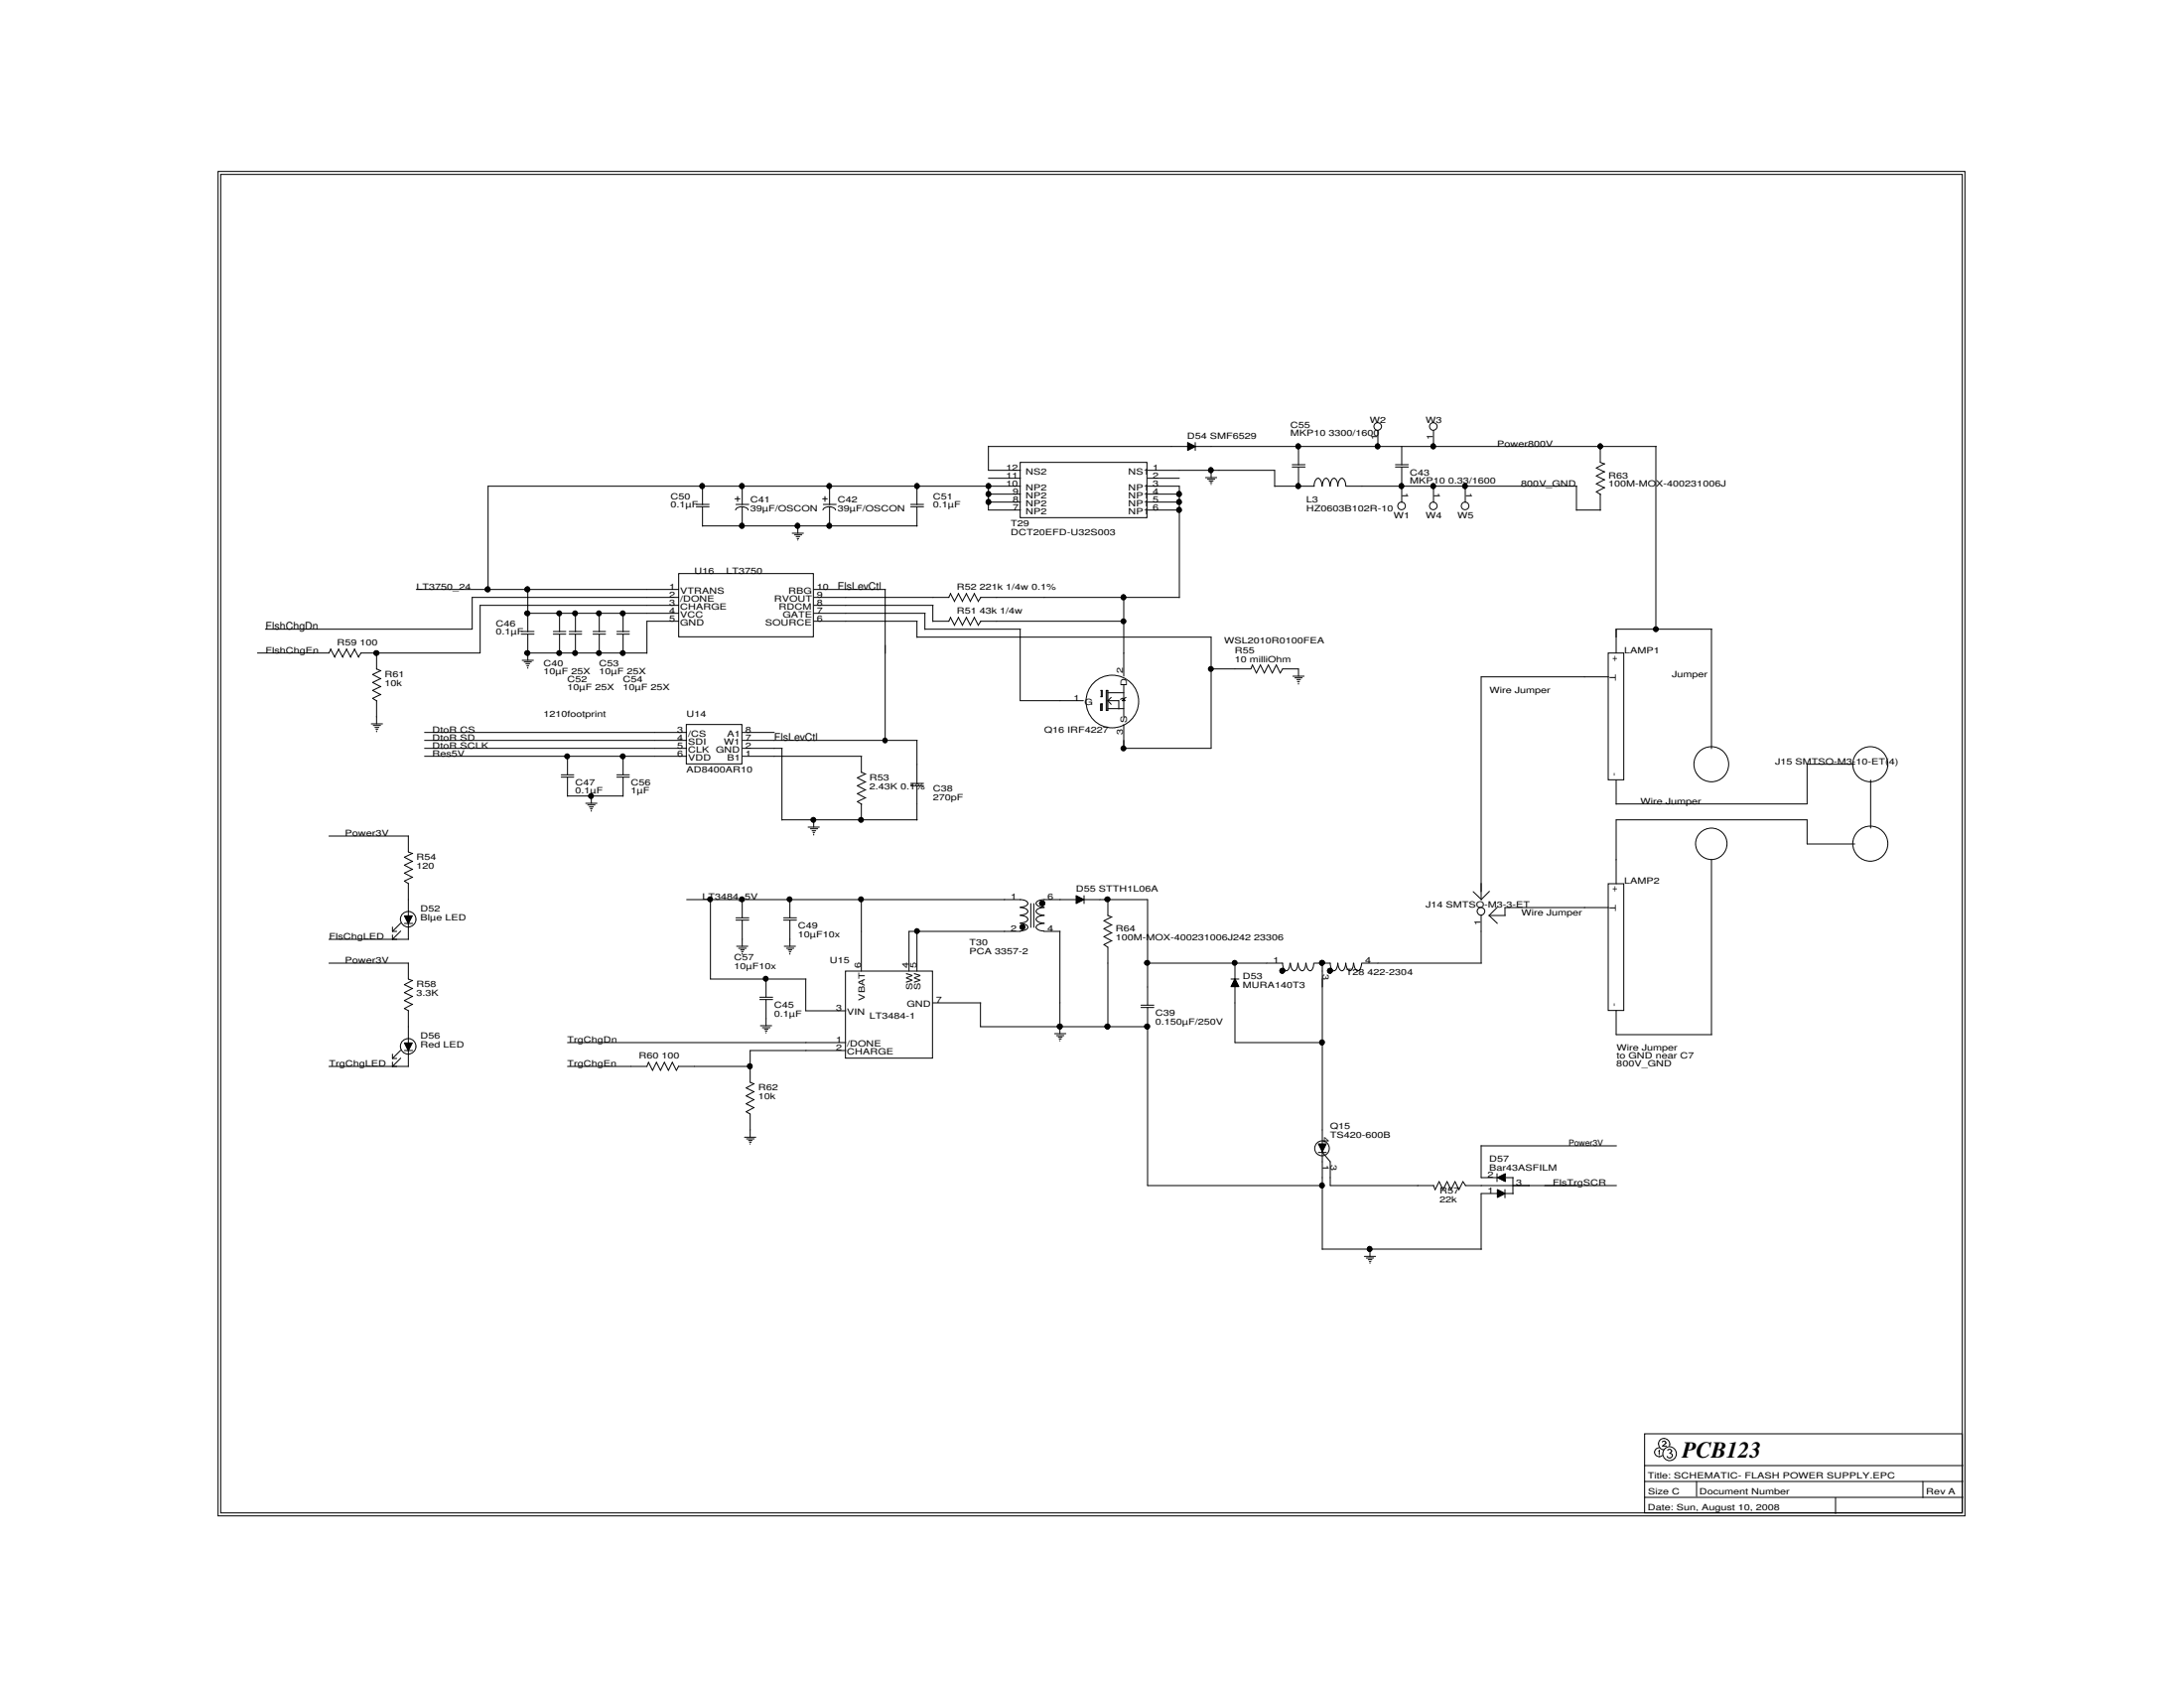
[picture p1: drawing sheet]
<svg xmlns="http://www.w3.org/2000/svg" width="279mm" height="216mm" viewBox="0 0 279 216" stroke-linecap="round" stroke-linejoin="round" font-family="sans-serif">
<g fill="none" stroke="#000" stroke-width=".13">
<path d="M27.9 21.9h223.5v172h-223.5zM28.2 22.3h222.8v171.2h-222.8zM126.4 57.1v3.1h4.2M126.4 57.1h25.5M130.5 59.1h16.2v7.1h-16.2zM151.9 56.6l1.1 .5-1.1 .5zM152.9 57.1h59M152.9 56.6v1M165.3 59.4h1.7M165.3 59.7h1.7M166.1 57.1v2.4M166.1 59.7v2.5"/>
<path d="M176.3 55v2.1M178.5 59.4h1.7M178.5 59.7h1.7M179.3 57.1v2.4M179.3 59.7v4.6M183.4 55v2.1M204.7 57.1v2l.6 .3M205.3 59.3l-1.1 .6 1.1 .5M211.8 57.1v23.4M53.3 75.4h33.5M67.5 78.4h19.3M67.5 75.4v5.4"/>
<path d="M71.6 78.4v2.4M73.6 78.4v2.4M76.7 78.4v2.4M79.7 78.4v2.4M86.8 73.4h17.3v8h-17.3zM86.8 79.5h-4v4.1M86.8 76.4h-26.4v4.1h-26.4M86.8 77.4h-25.4v6.1h-15.3M89.1 64.5h1.6M89.1 64.8h1.6M89.9 67.3h27.4M89.9 62.2v2.4"/>
<path d="M89.9 64.8v2.5M94 63.8h.7M94.1 64.5h1.7M94.4 63.5v.6M95 64.8a.75 .75 0 0 1 .7 .4M95 64.8h-.1a.76 .76 0 0 0-.8 .4M95 62.2v2.4M95 64.8v2.5M101.3 68.2h1.5M101.6 68.4h1M101.9 68.6h.4M102 68.9h.2"/>
<path d="M102.1 67.3v.9M102.1 69v.1M104.1 76.4h17.3M104.1 77.4h15.3M104.1 75.4h9.2M104.1 78.4h14.3M104.1 79.5h13.2M105.2 63.8h.6M105.3 64.5h1.7M105.5 63.5v.6M106.1 64.8a.75 .75 0 0 1 .8 .4M106.1 64.8a.76 .76 0 0 0-.8 .4"/>
<path d="M106.1 62.2v2.4M106.1 64.8v2.5M113.2 75.4v19.3M116.5 64.5h1.7M116.5 64.8h1.7M117.3 62.2v2.4M117.3 64.8v2.5M117.3 79.5v2M118.3 78.4v2.1M119.3 77.4v2.1M119.3 79.5h2.1M121.6 79l.5 1"/>
<path d="M121.6 75.9l.5 1.1M121.6 79l-.2 .5M121.6 75.9l-.2 .5M122.6 79l.5 1M122.6 75.9l.5 1.1M122.6 79l-.5 1M122.6 75.9l-.5 1M123.6 79l.6 1M123.6 75.9l.6 1.1M123.7 79l-.6 1M123.7 75.9l-.6 1M124.6 79l.6 1"/>
<path d="M124.6 75.9l.6 1.1M124.7 79l-.6 1M124.7 75.9l-.6 1M125.4 76.4h25.5M125.4 79.5h18.4M125.5 79.5l-.4 .5M125.5 76.4l-.4 .5M126.4 62.2v3h4.2M126.4 61.2h4.2M126.4 63.2h4.2M126.4 64.2h4.2M130.6 62.2h-68.2v13.2"/>
<path d="M143.8 76.4v10.1M146.8 62.2h4.1v14.3M146.8 60.2h16.3v2M146.8 65.2h4.1M146.8 61.2h4.1M146.8 63.2h4.1M146.8 64.2h4.1M154.2 61.1h1.5M154.5 61.3h.9M154.7 61.5h.5M154.8 61.7h.3M154.9 60.2v.9"/>
<path d="M154.9 61.9v.1M163.1 62.2h5M168.1 62.2a.92 .92 0 0 1 .5-1 .62 .62 0 0 1 .5 .6v.4M169.2 62.2a.91 .91 0 0 1 .5-1 .62 .62 0 0 1 .4 .6v.4M170.2 62.2a.91 .91 0 0 1 .5-1 .62 .62 0 0 1 .4 .6l.1 .4a.92 .92 0 0 1 .5-1 .62 .62 0 0 1 .4 .6l.1 .4M172.2 62.2h29.5M183.4 62.2v2.1M187.5 62.2v2.1M201.7 62.2v3.1M201.7 65.2h3.1M204.7 63.2v2.1M205.3 60.3l-1.1 .6 1.1 .5"/>
<path d="M205.3 61.3l-1.1 .6 1.1 .5M205.3 62.4l-1.1 .5 .6 .3M32.9 83.5h9.2M42.3 83l.5 1.1M42.3 83l-.2 .5M43.3 83l.6 1.1M43.3 83l-.5 1M44.3 83l.6 1.1M44.4 83l-.6 1M45.3 83l.6 1.1M45.4 83l-.6 1M46.2 83.5l-.4 .5"/>
<path d="M47.5 92.6h1.4M47.8 92.8h.9M48 93h.5M48.1 93.3h.2M48.2 93.5h.1M48.2 83.5v2.1M48.2 89.6v3M48.2 85.6l.5 .2M48.7 85.8l-1 .5 1 .5M48.7 86.8l-1 .5 1 .5M48.7 87.8l-1 .5 1 .6M48.7 88.8l-1 .5 .5 .4"/>
<path d="M54.3 94.7h33.5M54.3 96.7h33.5M54.3 95.7h33.5M54.3 93.7h33.5M66.7 80.8h1.6M66.7 81.1h1.6M66.8 84.5h1.4M67.1 84.7h.9M67.3 84.9h.5M67.4 85.1h.2M67.5 85.3h.1M67.5 83.5h15.3"/>
<path d="M67.5 81.1v3.4M70.8 80.8h1.6M70.8 81.1h1.6M71.6 81.1v2.5M71.8 99.1h1.6M71.8 99.4h1.6M72.6 96.7v2.4M72.6 99.4v2.5M72.8 80.8h1.6M72.8 81.1h1.6M73.6 81.1v2.5M75.9 80.8h1.6"/>
<path d="M75.9 81.1h1.6M76.7 81.1v2.5M78.9 80.8h1.6M78.9 81.1h1.6M78.9 99.1h1.6M78.9 99.4h1.6M79.7 81.1v2.5M79.7 96.7v2.4M79.7 99.4v2.5M87.8 92.7h7.1v5h-7.1zM95 94.7h22.3M95 96.7h15.2"/>
<path d="M95 95.7h5.1M95 93.7h4.1M100 95.7v9.2M110.2 96.7v2.1M110.2 98.8l.5 .2M110.7 99l-1 .5 1 .5M110.7 100l-1 .5 1 .5M117.3 81.5h37.6v14.2h-11.1M117.3 94.7v5.5M118.3 80.5h12.3M130.5 80.5v9.1h8.1M140.8 88.3h.2v.8h-.2"/>
<path d="M140.9 88.3v.8M140.9 90v.8M141 90v.8h-.2M141 90h-.2v.9M141.5 90.9v-2.6h.2v2.6M141.5 90.8h.2M141.6 88.3v2.6M141.7 88.6h2.1M141.7 90.6h2.1M141.8 89.6h1.3v1.1M142.2 89.2l-.5 .4 .5 .5M143.8 89.4l.1 .2h-.3z"/>
<path d="M143.8 87.6v1.6M143.8 89.6v2.1M143.8 92.7v3.1M144.1 89.2l-.8 .3M154.9 85.6h5.1l.2-.6 .5 1.1M160.7 86.1l.5-1.1 .6 1.1M161.8 86.1l.5-1.1 .5 1.1M162.8 86.1l.5-1.1 .5 1.1M163.8 86.1l.3-.5h2v.9M165.4 86.5h1.4M165.7 86.7h.9M165.9 86.9h.5"/>
<path d="M166 87.2h.2M166.1 87.4h.1M205.7 83.5h2v16.2h-2zM205.8 86.6h-16.3v28.5l1-1.1M206.8 99.8v3.1M218.9 80.5v15.3M219 80.5h-12.2v3M237.3 97.7h-6.1v5.1h-24.4M239.3 99.8v6.1M42.1 106.9h10.2M50.2 119.1h.6M50.2 118.6v.5"/>
<path d="M51.3 119.1l-1.1 1v-.5M51.3 118.1l-1.1 1M51.7 117.1h1l-.5 1.1zM51.7 118.1h1.1M52.2 106.9v2.1l.6 .2M52.2 113v4.1M52.2 118.1v2M52.8 109.1l-1.1 .5 1.1 .6M52.8 110.2l-1.1 .5 1.1 .5M52.8 111.2l-1.1 .5 1.1 .5M52.8 112.2l-1.1 .5 .6 .3M72.6 101.8h7.1"/>
<path d="M74.9 102.7h1.5M75.2 103h.9M75.4 103.2h.5M75.5 103.4h.3M75.6 103.6h.1M75.6 101.8v.9M87.8 115.1h42.8M90.9 115v10.2h12.2M94.1 117.4h1.7M94.1 117.7h1.7M95 115.1v2.3M95 117.7v3.3"/>
<path d="M100 104.9h17.3M100.2 117.4h1.7M100.2 117.7h1.7M101 115.1v2.3M101 117.7v3.3M103.4 105.8h1.4M103.7 106h.9M103.9 106.3h.5M104 106.5h.2M104.1 106.7h.1M104.1 104.9v.9M110.2 102.8v2.1"/>
<path d="M110.2 115.1v9.1M110.7 101l-1 .5 1 .6M110.7 102l-1 .5 .5 .4M116.5 100.5h1.7M116.5 100.2h1.7M117.3 100.5v4.4M117.3 119.1v5.1M130.5 115.1a.86 .86 0 0 1 1 .4v.1a.93 .93 0 0 1-1 .4M130.5 116.1a.86 .86 0 0 1 1 .4v.1a.93 .93 0 0 1-1 .5M130.5 117.1a.86 .86 0 0 1 1 .5 .93 .93 0 0 1-1 .5M130.5 118.1a.85 .85 0 0 1 1 .5 .93 .93 0 0 1-1 .5M130.6 119.1h-14.3v5.1"/>
<path d="M131.9 115.6v3M132.2 115.6v3M133.6 119.1h2M133.6 115.1h4.1M133.6 118.1a.91 .91 0 0 0-1.1 .5 .62 .62 0 0 0 .7 .4l.4 .1M133.6 117.1a.91 .91 0 0 0-1.1 .5 .62 .62 0 0 0 .7 .4l.4 .1M133.6 116.1a.91 .91 0 0 0-1.1 .5 .62 .62 0 0 0 .7 .4l.4 .1M133.6 115.1a.91 .91 0 0 0-1.1 .4 .62 .62 0 0 0 .7 .5h.4M135.6 119.1v13.1M137.7 114.6l1 .5-1 .5zM138.7 115.1h8.1v13.5M138.7 114.6v1"/>
<path d="M141.7 115.1v2l.5 .2M142.2 117.3l-1 .5 1 .5M142.2 118.3l-1 .5 1 .5M142.2 119.3l-1 .5 1 .6M188.5 114l1 1.1M189.5 117.1v6.1M190.5 117.1h2.1M190.5 117.1l1.1 1M191.6 116l-1.1 1.1M205.7 113h2v16.2h-2zM205.8 116.1h-13.3v1M218.9 110v22.3"/>
<path d="M237.3 107.9h-6.1v-3h-24.4v8.1M42.1 120.1h10.2M42.1 123.2h10.2M42.1 136.4h10.2M50.2 134.8v.6M50.2 135.4h.6M51.3 135.3l-1.1 1.1v-.6M51.3 134.3l-1.1 1.1M51.7 133.4h1l-.5 1zM51.7 134.4h1.1M52.2 123.2v2l.6 .2M52.2 129.3v4"/>
<path d="M52.2 134.4v2M52.8 125.4l-1.1 .5 1.1 .5M52.8 126.4l-1.1 .6 1.1 .5M52.8 127.4l-1.1 .6 1.1 .5M52.8 128.4l-1.1 .6 .6 .3M72.6 133.3h35.6M83 135.8l-.2 .6h-10.2M84 135.8l-.5 1.1-.5-1M85 135.8l-.5 1.1-.5-1M86 135.8l-.5 1.1-.5-1M86 135.9l.5 1 .3-.5M86.8 136.4h9.2"/>
<path d="M94.2 121h1.5M94.5 121.3h1M94.7 121.5h.5M94.9 121.7h.2M95 121.9h.1M96.5 138.6l-1 .5 1 .6M96.5 139.6l-1 .6 1 .5M97.2 127.6h1.6M97.2 127.8h1.6M97.3 131.2h1.4M97.5 131.4h1M97.8 131.7h.5"/>
<path d="M97.9 131.9h.2M98 125.2v2.4M98 127.8v3.4M98 132.1h.1M100.3 121h1.5M100.6 121.3h1M100.8 121.5h.5M101 121.7h.2M101 121.9h.1M103.1 125.2v4.1h5.1M108.2 124.2h11.1v11.1h-11.1zM108.2 134.4h-12.2v4l.5 .2"/>
<path d="M119.3 128.3h6.2M125.4 128.3v3h21.4M134.9 132.2h1.5M135.2 132.5h.9M135.4 132.7h.5M135.5 132.9h.3M135.6 133.1h.1M142.2 120.3l-1 .5 .5 .4v10.1M146 128.6h1.6M146 128.9h1.6M146.8 123.2h17.3a.85 .85 0 0 0 .5 1 .58 .58 0 0 0 .4-.6v-.4M146.8 128.9v22.7h22.4"/>
<path d="M157.5 125.2h1M158 125.2l.5 1h-1zM158 126.2v7.1h11.2M158 123.1v2.1M165.1 123.2a.85 .85 0 0 0 .5 1 .58 .58 0 0 0 .4-.6v-.4M166.1 123.2a.86 .86 0 0 0 .5 1 .58 .58 0 0 0 .4-.6v-.4M167.1 123.2a.91 .91 0 0 0 .5 1 .58 .58 0 0 0 .4-.6l.1-.4M168.1 123.2h2.1a.85 .85 0 0 0 .5 1 .6 .6 0 0 0 .4-.6l.1-.4a.91 .91 0 0 0 .5 1 .6 .6 0 0 0 .4-.6l.1-.4a.91 .91 0 0 0 .5 1 .58 .58 0 0 0 .4-.6v-.4M169.2 122.9v23.7M173.2 123.2a.91 .91 0 0 0 .5 1 .6 .6 0 0 0 .4-.6l.1-.4M174.2 123.2h15.3M206.8 129.3v3h12.2"/>
<path d="M95.2 145.5h1.5M95.5 145.7h1M95.8 145.9h.4M95.9 146.1h.2M96 146.3h.1M96.5 141.6l-1 .6 .5 .3v3M96.5 140.6l-1 .6 1 .5M168.7 146.3h1l-.5 1zM168.7 147.4h1M169.2 159.8h20.3M175.3 159.8v.9M183.4 151.6l.2 .6"/>
<path d="M183.4 151.6h-13.2v-3l-1-1.2v12.4M183.6 152.1l.5-1 .5 1.1M184.6 152.1l.5-1 .5 1.1M185.6 152.1l.5-1 .5 1.1M187.5 151.6h19.3M187.5 151.6l-.3-.5-.6 1M189.5 146.6h17.3M189.5 146.5v4.1h2.1M191.5 150.1v1M191.6 152.1l1 .6-1 .5zM191.6 150.6l1-.5v1zM191.6 152.7h-2.1v7.1"/>
<path d="M192.5 152.1v1.1M192.7 152.7h.9M192.7 150.6h.9M193.5 150.6v2.1M174.5 160.7h1.5M174.8 160.9h.9M175 161.1h.5M175.2 161.4h.2M175.3 161.5v.1M210.4 183.4h40.6v10.1h-40.6zM210.4 187.5h40.7M210.4 189.5h40.7"/>
<path d="M210.4 191.5h40.7M212.2 184.6a.68 .68 0 0 0 .7 .8M212.3 185.5v.6M212.3 185.2a.57 .57 0 0 0-.6 .5 .57 .57 0 0 0 .6 .6M212.3 185.5l-.1 .1M212.6 186.1l-.3 .2M212.7 184.4v-.1h.2l.2 .1v.2M212.9 184a.73 .73 0 0 1 .7 1M212.9 184a.67 .67 0 0 0-.7 .7M213.1 184.6l-.4 .4h.5M213.3 186.3l.2 .2h.2M213.4 185.5v-.1h.3l.2 .2"/>
<path d="M213.6 185.9h.2l.2 .2-.2 .3-.2 .1M213.8 185.6v.2h-.2M217 189.5v1.9M234.8 191.6v2M246 189.5v2.1"/>
<circle cx="166.1" cy="57.1" r=".3"/>
<circle cx="176.2" cy="57.1" r=".3"/>
<circle cx="176.3" cy="54.5" r=".49"/>
<circle cx="183.3" cy="57.1" r=".3"/>
<circle cx="183.4" cy="54.5" r=".49"/>
<circle cx="204.7" cy="57.1" r=".3"/>
<circle cx="62.4" cy="75.4" r=".31"/>
<circle cx="67.5" cy="75.4" r=".31"/>
<circle cx="67.5" cy="78.4" r=".3"/>
<circle cx="71.5" cy="78.4" r=".3"/>
<circle cx="73.6" cy="78.4" r=".3"/>
<circle cx="76.6" cy="78.4" r=".3"/>
<circle cx="79.7" cy="78.4" r=".3"/>
<circle cx="89.8" cy="62.2" r=".3"/>
<circle cx="94.9" cy="67.3" r=".31"/>
<circle cx="94.9" cy="62.2" r=".3"/>
<circle cx="102" cy="67.3" r=".3"/>
<circle cx="106.1" cy="67.3" r=".3"/>
<circle cx="106.1" cy="62.2" r=".3"/>
<circle cx="117.3" cy="62.2" r=".3"/>
<circle cx="126.4" cy="64.2" r=".31"/>
<circle cx="126.4" cy="63.2" r=".31"/>
<circle cx="126.4" cy="62.2" r=".3"/>
<circle cx="143.7" cy="76.4" r=".31"/>
<circle cx="143.7" cy="79.5" r=".3"/>
<circle cx="150.8" cy="63.2" r=".31"/>
<circle cx="150.8" cy="64.2" r=".31"/>
<circle cx="150.8" cy="65.2" r=".31"/>
<circle cx="154.9" cy="60.1" r=".3"/>
<circle cx="166.1" cy="62.2" r=".3"/>
<circle cx="179.3" cy="62.2" r=".3"/>
<circle cx="179.3" cy="64.7" r=".49"/>
<circle cx="183.3" cy="62.2" r=".3"/>
<circle cx="183.4" cy="64.7" r=".49"/>
<circle cx="187.4" cy="62.2" r=".3"/>
<circle cx="187.4" cy="64.7" r=".49"/>
<circle cx="48.2" cy="83.5" r=".31"/>
<circle cx="67.5" cy="83.5" r=".3"/>
<circle cx="71.5" cy="83.5" r=".3"/>
<circle cx="72.6" cy="96.7" r=".3"/>
<circle cx="73.6" cy="83.5" r=".3"/>
<circle cx="76.6" cy="83.5" r=".3"/>
<circle cx="79.7" cy="96.7" r=".3"/>
<circle cx="79.7" cy="83.5" r=".3"/>
<circle cx="113.2" cy="94.7" r=".29"/>
<circle cx="142.3" cy="89.7" r="3.4"/>
<circle cx="143.7" cy="95.7" r=".3"/>
<circle cx="154.9" cy="85.6" r=".3"/>
<circle cx="211.8" cy="80.5" r=".3"/>
<circle cx="218.9" cy="97.7" r="2.23"/>
<circle cx="239.3" cy="97.7" r="2.24"/>
<circle cx="52.2" cy="117.6" r="1"/>
<circle cx="75.6" cy="101.8" r=".3"/>
<circle cx="90.8" cy="115" r=".3"/>
<circle cx="94.9" cy="115" r=".3"/>
<circle cx="101" cy="115" r=".3"/>
<circle cx="104.1" cy="104.9" r=".3"/>
<circle cx="110.1" cy="104.9" r=".3"/>
<circle cx="110.1" cy="115" r=".3"/>
<circle cx="117.3" cy="119.1" r=".3"/>
<circle cx="130.8" cy="118.6" r=".3"/>
<circle cx="133.3" cy="115.5" r=".3"/>
<circle cx="141.7" cy="115" r=".3"/>
<circle cx="189.5" cy="116.6" r=".49"/>
<circle cx="218.9" cy="107.9" r="2"/>
<circle cx="239.3" cy="107.9" r="2.24"/>
<circle cx="52.2" cy="133.8" r="1"/>
<circle cx="95.9" cy="136.4" r=".31"/>
<circle cx="98" cy="125.2" r=".3"/>
<circle cx="135.6" cy="131.3" r=".31"/>
<circle cx="141.7" cy="131.3" r=".31"/>
<circle cx="146.8" cy="131.3" r=".31"/>
<circle cx="146.8" cy="123.1" r=".3"/>
<circle cx="157.9" cy="123.1" r=".3"/>
<circle cx="164" cy="124.2" r=".3"/>
<circle cx="169.1" cy="133.3" r=".31"/>
<circle cx="169.1" cy="123.1" r=".3"/>
<circle cx="170.1" cy="124.2" r=".3"/>
<circle cx="169.1" cy="146.9" r=".94"/>
<circle cx="169.1" cy="151.6" r=".3"/>
<circle cx="175.2" cy="159.8" r=".31"/>
<circle cx="213.6" cy="185.9" r=".88"/>
</g>
<g fill="#000">
<path d="M151.9 56.6l1.1 .5-1.1 .5zM143.8 89.4l.1 .2h-.3zM51.7 117.1h1l-.5 1.1zM137.7 114.6l1 .5-1 .5zM51.7 133.4h1l-.5 1zM158 125.2l.5 1h-1zM168.7 146.3h1l-.5 1zM191.6 152.1l1 .6-1 .5zM191.6 150.6l1-.5v1z"/>
<circle cx="166.1" cy="57.1" r=".3"/>
<circle cx="176.2" cy="57.1" r=".3"/>
<circle cx="183.3" cy="57.1" r=".3"/>
<circle cx="204.7" cy="57.1" r=".3"/>
<circle cx="62.4" cy="75.4" r=".31"/>
<circle cx="67.5" cy="75.4" r=".31"/>
<circle cx="67.5" cy="78.4" r=".3"/>
<circle cx="71.5" cy="78.4" r=".3"/>
<circle cx="73.6" cy="78.4" r=".3"/>
<circle cx="76.6" cy="78.4" r=".3"/>
<circle cx="79.7" cy="78.4" r=".3"/>
<circle cx="89.8" cy="62.2" r=".3"/>
<circle cx="94.9" cy="67.3" r=".31"/>
<circle cx="94.9" cy="62.2" r=".3"/>
<circle cx="102" cy="67.3" r=".3"/>
<circle cx="106.1" cy="67.3" r=".3"/>
<circle cx="106.1" cy="62.2" r=".3"/>
<circle cx="117.3" cy="62.2" r=".3"/>
<circle cx="126.4" cy="64.2" r=".31"/>
<circle cx="126.4" cy="63.2" r=".31"/>
<circle cx="126.4" cy="62.2" r=".3"/>
<circle cx="143.7" cy="76.4" r=".31"/>
<circle cx="143.7" cy="79.5" r=".3"/>
<circle cx="150.8" cy="63.2" r=".31"/>
<circle cx="150.8" cy="64.2" r=".31"/>
<circle cx="150.8" cy="65.2" r=".31"/>
<circle cx="154.9" cy="60.1" r=".3"/>
<circle cx="166.1" cy="62.2" r=".3"/>
<circle cx="179.3" cy="62.2" r=".3"/>
<circle cx="183.3" cy="62.2" r=".3"/>
<circle cx="187.4" cy="62.2" r=".3"/>
<circle cx="48.2" cy="83.5" r=".31"/>
<circle cx="67.5" cy="83.5" r=".3"/>
<circle cx="71.5" cy="83.5" r=".3"/>
<circle cx="72.6" cy="96.7" r=".3"/>
<circle cx="73.6" cy="83.5" r=".3"/>
<circle cx="76.6" cy="83.5" r=".3"/>
<circle cx="79.7" cy="96.7" r=".3"/>
<circle cx="79.7" cy="83.5" r=".3"/>
<circle cx="113.2" cy="94.7" r=".29"/>
<circle cx="143.7" cy="95.7" r=".3"/>
<circle cx="154.9" cy="85.6" r=".3"/>
<circle cx="211.8" cy="80.5" r=".3"/>
<circle cx="75.6" cy="101.8" r=".3"/>
<circle cx="90.8" cy="115" r=".3"/>
<circle cx="94.9" cy="115" r=".3"/>
<circle cx="101" cy="115" r=".3"/>
<circle cx="104.1" cy="104.9" r=".3"/>
<circle cx="110.1" cy="104.9" r=".3"/>
<circle cx="110.1" cy="115" r=".3"/>
<circle cx="117.3" cy="119.1" r=".3"/>
<circle cx="130.8" cy="118.6" r=".3"/>
<circle cx="133.3" cy="115.5" r=".3"/>
<circle cx="141.7" cy="115" r=".3"/>
<circle cx="95.9" cy="136.4" r=".31"/>
<circle cx="98" cy="125.2" r=".3"/>
<circle cx="135.6" cy="131.3" r=".31"/>
<circle cx="141.7" cy="131.3" r=".31"/>
<circle cx="146.8" cy="131.3" r=".31"/>
<circle cx="146.8" cy="123.1" r=".3"/>
<circle cx="157.9" cy="123.1" r=".3"/>
<circle cx="164" cy="124.2" r=".3"/>
<circle cx="169.1" cy="133.3" r=".31"/>
<circle cx="169.1" cy="123.1" r=".3"/>
<circle cx="170.1" cy="124.2" r=".3"/>
<circle cx="169.1" cy="151.6" r=".3"/>
<circle cx="175.2" cy="159.8" r=".31"/>
</g>
<text font-size="2.9" x="215.2" y="186.5">PCB123</text>
<g font-size="1.3">
<text x="107.2" y="75.4">FlsLevCtl</text>
<text x="34" y="80.5">FlshChgDn</text>
<text x="99.1" y="94.7">FlsLevCtl</text>
</g>
<g font-size="1.1">
<text x="151.9" y="56.1">D54 SMF6529</text>
<text x="165.1" y="54.7">C55</text>
<text x="165.1" y="55.8">MKP10 3300/1600</text>
<text x="175.3" y="54.1">W2</text>
<text x="176.2" y="56.3" transform="rotate(-90 176.2 56.3)">1</text>
<text x="182.4" y="54.1">W3</text>
<text x="183.3" y="56.3" transform="rotate(-90 183.3 56.3)">1</text>
<text x="191.6" y="57.1">Power800V</text>
<text x="85.8" y="63.8">C50</text>
<text x="85.8" y="64.9">0.1µF</text>
<text x="96" y="64.3">C41</text>
<text x="96" y="65.4">39µF/OSCON</text>
<text x="107.2" y="64.3">C42</text>
<text x="107.2" y="65.4">39µF/OSCON</text>
<text x="119.4" y="63.8">C51</text>
<text x="119.4" y="64.9">0.1µF</text>
<text x="128.7" y="62.2">10</text>
<text x="128.7" y="61.2">11</text>
<text x="128.7" y="60.2">12</text>
<text x="129.6" y="65.3">7</text>
<text x="129.6" y="64.3">8</text>
<text x="129.6" y="63.2">9</text>
<text x="131.2" y="65.8">NP2</text>
<text x="131.2" y="64.8">NP2</text>
<text x="131.2" y="63.8">NP2</text>
<text x="131.2" y="62.7">NP2</text>
<text x="131.2" y="60.7">NS2</text>
<text x="144.4" y="60.7">NS1</text>
<text x="144.4" y="62.7">NP1</text>
<text x="144.4" y="63.8">NP1</text>
<text x="144.4" y="64.8">NP1</text>
<text x="144.4" y="65.8">NP1</text>
<text x="147.5" y="60.2">1</text>
<text x="147.5" y="61.2">2</text>
<text x="147.5" y="62.2">3</text>
<text x="147.5" y="63.2">4</text>
<text x="147.5" y="64.3">5</text>
<text x="147.5" y="65.3">6</text>
<text x="167.1" y="64.3">L3</text>
<text x="167.1" y="65.4">HZ0603B102R-10</text>
<text x="179.4" y="63" transform="rotate(90 179.4 63)">1</text>
<text x="180.4" y="60.8">C43</text>
<text x="180.4" y="61.9">MKP10 0.33/1600</text>
<text x="183.5" y="63" transform="rotate(90 183.5 63)">1</text>
<text x="187.6" y="63" transform="rotate(90 187.6 63)">1</text>
<text x="194.6" y="62.2">800V_GND</text>
<text x="205.8" y="61.2">R63</text>
<text x="205.8" y="62.3">100M-MOX-400231006J</text>
<text x="129.3" y="67.3">T29</text>
<text x="129.3" y="68.4">DCT20EFD-U32S003</text>
<text x="178.3" y="66.3">W1</text>
<text x="182.4" y="66.3">W4</text>
<text x="186.5" y="66.3">W5</text>
<text x="53.3" y="75.4">LT3750_24</text>
<text x="85.6" y="75.4">1</text>
<text x="85.6" y="77.5">3</text>
<text x="85.6" y="76.5">2</text>
<text x="87" y="75.9">VTRANS</text>
<text x="87" y="78">CHARGE</text>
<text x="87" y="77">/DONE</text>
<text x="88.9" y="73.4">U16</text>
<text x="92.9" y="73.4">LT3750</text>
<text x="99.1" y="77">RVOUT</text>
<text x="99.7" y="78">RDCM</text>
<text x="100.9" y="75.9">RBG</text>
<text x="104.5" y="77.5">8</text>
<text x="104.5" y="75.4">10</text>
<text x="104.5" y="76.5">9</text>
<text x="122.4" y="75.4">R52 221k 1/4w 0.1%</text>
<text x="34" y="83.6">FlshChgEn</text>
<text x="43.1" y="82.5">R59 100</text>
<text x="63.5" y="80.1">C46</text>
<text x="63.5" y="81.2">0.1µF</text>
<text x="85.6" y="79.5">5</text>
<text x="85.6" y="78.5">4</text>
<text x="87" y="80">GND</text>
<text x="87" y="79">VCC</text>
<text x="97.9" y="80">SOURCE</text>
<text x="100.2" y="79">GATE</text>
<text x="104.5" y="79.5">6</text>
<text x="104.5" y="78.5">7</text>
<text x="122.4" y="78.5">R51 43k 1/4w</text>
<text x="156.6" y="82.3">WSL2010R0100FEA</text>
<text x="158" y="83.6">R55</text>
<text x="206.4" y="83.8" transform="rotate(90 206.4 83.8)">+</text>
<text x="207.8" y="83.6">LAMP1</text>
<text x="49.2" y="86.6">R61</text>
<text x="49.2" y="87.7">10k</text>
<text x="69.6" y="85.2">C40</text>
<text x="69.6" y="86.3">10µF 25X</text>
<text x="72.6" y="87.2">C52</text>
<text x="72.6" y="88.3">10µF 25X</text>
<text x="76.7" y="85.2">C53</text>
<text x="76.7" y="86.3">10µF 25X</text>
<text x="79.7" y="87.2">C54</text>
<text x="79.7" y="88.3">10µF 25X</text>
<text x="137.4" y="89.7">1</text>
<text x="143.7" y="86.1" transform="rotate(-90 143.7 86.1)">2</text>
<text x="144.2" y="87.7" transform="rotate(-90 144.2 87.7)">D</text>
<text x="158" y="84.7">10 milliOhm</text>
<text x="190.5" y="88.6">Wire Jumper</text>
<text x="206" y="86.2" transform="rotate(90 206 86.2)">T</text>
<text x="213.9" y="86.6">Jumper</text>
<text x="55.3" y="94.7">DtoR SD</text>
<text x="55.3" y="95.8">DtoR SCLK</text>
<text x="55.3" y="93.7">DtoR CS</text>
<text x="69.6" y="91.7">1210footprint</text>
<text x="86.7" y="94.7">4</text>
<text x="86.7" y="93.7">3</text>
<text x="86.7" y="95.8">5</text>
<text x="87.8" y="91.7">U14</text>
<text x="88.1" y="95.2">SDI</text>
<text x="88.1" y="94.2">/CS</text>
<text x="92.6" y="95.2">W1</text>
<text x="93" y="94.2">A1</text>
<text x="95.4" y="94.7">7</text>
<text x="95.4" y="93.7">8</text>
<text x="95.4" y="95.8">2</text>
<text x="133.6" y="93.7">Q16 IRF4227</text>
<text x="138.8" y="90.2">G</text>
<text x="143.7" y="93.9" transform="rotate(-90 143.7 93.9)">3</text>
<text x="144.2" y="92.5" transform="rotate(-90 144.2 92.5)">S</text>
<text x="55.3" y="96.8">Res5V</text>
<text x="73.6" y="100.4">C47</text>
<text x="73.6" y="101.5">0.1µF</text>
<text x="80.7" y="100.4">C56</text>
<text x="80.7" y="101.5">1µF</text>
<text x="86.7" y="96.8">6</text>
<text x="87.8" y="98.8">AD8400AR10</text>
<text x="88.1" y="96.3">CLK</text>
<text x="88.1" y="97.3">VDD</text>
<text x="91.6" y="96.3">GND</text>
<text x="93" y="97.3">B1</text>
<text x="95.4" y="96.8">1</text>
<text x="111.3" y="99.8">R53</text>
<text x="111.3" y="100.9">2.43K 0.1%</text>
<text x="119.4" y="101.3">C38</text>
<text x="206.2" y="98.8" transform="rotate(90 206.2 98.8)">-</text>
<text x="227.1" y="97.8">J15 SMTSO-M3-10-ET(4)</text>
<text x="44.2" y="106.9">Power3V</text>
<text x="119.4" y="102.4">270pF</text>
<text x="209.8" y="102.9">Wire Jumper</text>
<text x="53.3" y="110">R54</text>
<text x="53.3" y="111.1">120</text>
<text x="206.4" y="113.2" transform="rotate(90 206.4 113.2)">+</text>
<text x="207.8" y="113">LAMP2</text>
<text x="53.8" y="116.6">D52</text>
<text x="53.8" y="117.7">Blµe LED</text>
<text x="89.9" y="115.1">LT3484_5V</text>
<text x="102.1" y="118.7">C49</text>
<text x="102.1" y="119.8">10µF10x</text>
<text x="129.3" y="115.1">1</text>
<text x="129.3" y="119.1">2</text>
<text x="134" y="115.1">6</text>
<text x="134" y="119.1">4</text>
<text x="137.7" y="114">D55 STTH1L06A</text>
<text x="142.7" y="119.1">R64</text>
<text x="182.4" y="116.1">J14 SMTSO-M3-3-ET</text>
<text x="189.4" y="118.3" transform="rotate(-90 189.4 118.3)">1</text>
<text x="194.6" y="117.1">Wire Jumper</text>
<text x="206" y="115.7" transform="rotate(90 206 115.7)">T</text>
<text x="42.1" y="120.1">FlsChgLED</text>
<text x="44.2" y="123.2">Power3V</text>
<text x="93.9" y="122.8">C57</text>
<text x="93.9" y="123.9">10µF10x</text>
<text x="106.2" y="123.2">U15</text>
<text x="110.2" y="123.8" transform="rotate(-90 110.2 123.8)">6</text>
<text x="116.2" y="123.8" transform="rotate(-90 116.2 123.8)">4</text>
<text x="117.3" y="123.8" transform="rotate(-90 117.3 123.8)">5</text>
<text x="124" y="120.9">T30</text>
<text x="124" y="122">PCA 3357-2</text>
<text x="142.7" y="120.2">100M-MOX-400231006J242 23306</text>
<text x="159" y="125.2">D53</text>
<text x="162.9" y="123.2">1</text>
<text x="169.2" y="124.6" transform="rotate(90 169.2 124.6)">3</text>
<text x="172.2" y="124.7">T28 422-2304</text>
<text x="174.7" y="123.2">4</text>
<text x="53.3" y="126.2">R58</text>
<text x="53.3" y="127.3">3.3K</text>
<text x="99.1" y="128.9">C45</text>
<text x="99.1" y="130">0.1µF</text>
<text x="107" y="129.3">3</text>
<text x="108.4" y="129.8">VIN</text>
<text x="110.7" y="128" transform="rotate(-90 110.7 128)">VBAT</text>
<text x="111.3" y="130.3">LT3484-1</text>
<text x="116" y="128.8">GND</text>
<text x="116.8" y="126.7" transform="rotate(-90 116.8 126.7)">SW</text>
<text x="117.8" y="126.7" transform="rotate(-90 117.8 126.7)">SW</text>
<text x="119.8" y="128.3">7</text>
<text x="147.8" y="129.9">C39</text>
<text x="147.8" y="131">0.150µF/250V</text>
<text x="159" y="126.3">MURA140T3</text>
<text x="206.2" y="128.3" transform="rotate(90 206.2 128.3)">-</text>
<text x="42.1" y="136.4">TrgChgLED</text>
<text x="53.8" y="132.8">D56</text>
<text x="53.8" y="133.9">Red LED</text>
<text x="72.6" y="133.3">TrgChgDn</text>
<text x="72.6" y="136.4">TrgChgEn</text>
<text x="81.7" y="135.4">R60 100</text>
<text x="107" y="133.3">1</text>
<text x="107" y="134.4">2</text>
<text x="108.4" y="133.9">/DONE</text>
<text x="108.4" y="134.9">CHARGE</text>
<text x="206.8" y="136.4">800V_GND</text>
<text x="206.8" y="134.4">Wire Jumper</text>
<text x="206.8" y="135.4">to GND near C7</text>
<text x="97" y="139.4">R62</text>
<text x="97" y="140.5">10k</text>
<text x="169.2" y="145.4" transform="rotate(90 169.2 145.4)">4</text>
<text x="169.2" y="149" transform="rotate(90 169.2 149)">1</text>
<text x="170.2" y="144.4">Q15</text>
<text x="170.2" y="145.5">TS420-600B</text>
<text x="170.3" y="149" transform="rotate(90 170.3 149)">3</text>
<text x="190.5" y="148.6">D57</text>
<text x="190.5" y="149.7">Bar43ASFILM</text>
<text x="200.7" y="146.6">Power3V</text>
<text x="184.2" y="152.7">R57</text>
<text x="184.2" y="153.8">22k</text>
<text x="190.3" y="152.7">1</text>
<text x="190.3" y="150.7">2</text>
<text x="194" y="151.7">3</text>
<text x="198.7" y="151.7">FlsTrgSCR</text>
<text x="210.8" y="189.1">Title: SCHEMATIC- FLASH POWER SUPPLY.EPC</text>
<text x="210.9" y="191.2">Size C</text>
<text x="217.4" y="191.2">Document Number</text>
<text x="246.4" y="191.2">Rev A</text>
<text x="210.8" y="193.2">Date: Sun, August 10, 2008</text>
</g>
</svg>
